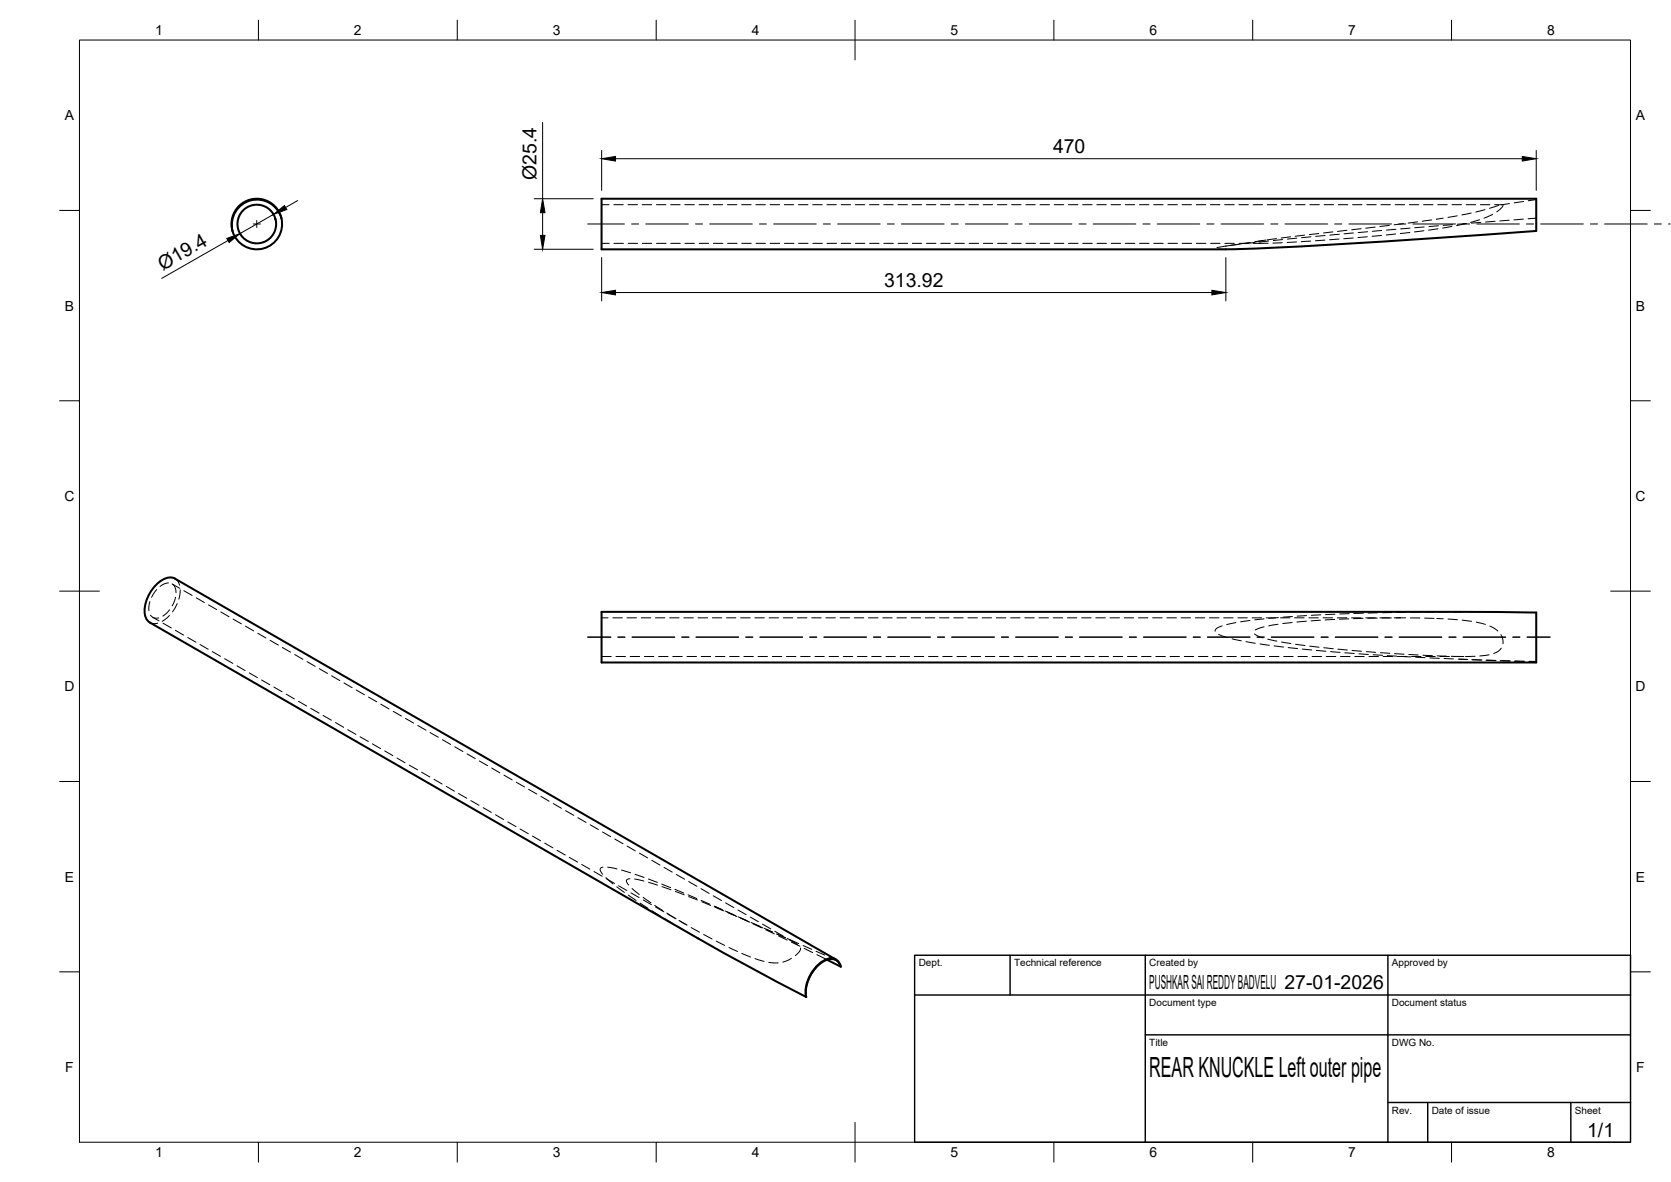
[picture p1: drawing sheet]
<svg xmlns="http://www.w3.org/2000/svg" width="420mm" height="297mm" viewBox="0 0 420 297" stroke-linecap="round" stroke-linejoin="round" font-family="sans-serif">
<!-- layer: Visible -->
<g fill="none" stroke="#000" stroke-width=".51">
<path d="M70.8 54.8a6.4 6.4 0 0 0-7.8-4.7 6.4 6.4 0 0 0-4.5 7.9M70.8 54.8a6.4 6.4 0 0 1-4.6 7.7 6.4 6.4 0 0 1-7.7-4.5M70.8 54.8a6.4 6.4 0 0 0-7.8-4.4 6.4 6.4 0 0 0-4.5 7.6M151.3 49.9h235v8.1l-22.2 1.6a1279.9 1279.9 0 0 1-55.9 3.1h-156.9zM37.7 156.4l139.3 80.3 12.3 6.8 13.4 7M37.7 156.4a3.9 3.9 0 0 1-1.2-4.3 9.4 9.4 0 0 1 5.5-6.9h1.4l.6 .2 166.2 95.7M151.3 153.8h217.2l17.8 .1v12.6h-235zM205.3 242.8a4.5 4.5 0 0 1 4.7-1.8 2.49 2.49 0 0 1 1.4 1.9 2.53 2.53 0 0 0-3.9-1.5 9.4 9.4 0 0 0-4.8 9.2 8.9 8.9 0 0 1 2.6-7.8zM208 241.2l3.4 1.7"/>
<circle cx="64.6" cy="56.3" r="4.9"/>
</g>
<!-- layer: Hidden -->
<g fill="none" stroke="#000" stroke-width=".25">
<path d="M151.3 51.4h1.8M154.3 51.4h2.4M157.9 51.4h2.4M161.5 51.4h2.4M165.1 51.4h2.3M168.6 51.4h2.4M172.2 51.4h2.4M175.8 51.4h2.4M179.3 51.4h2.4M182.9 51.4h2.4M186.5 51.4h2.4M190.1 51.4h2.3"/>
<path d="M193.6 51.4h2.4M197.2 51.4h2.4M200.8 51.4h2.4M204.3 51.4h2.4M207.9 51.4h2.4M211.5 51.4h2.4M215.1 51.4h2.3M218.6 51.4h2.4M222.2 51.4h2.4M225.8 51.4h2.4M229.3 51.4h2.4M232.9 51.4h2.4"/>
<path d="M236.5 51.4h2.4M240.1 51.4h2.3M243.6 51.4h2.4M247.2 51.4h2.4M250.8 51.4h2.4M254.4 51.4h2.3M257.9 51.4h2.4M261.5 51.4h2.4M265.1 51.4h2.4M268.6 51.4h2.4M272.2 51.4h2.4M275.8 51.4h2.4"/>
<path d="M279.4 51.4h2.3M282.9 51.4h2.4M286.5 51.4h2.4M290.1 51.4h2.4M293.6 51.4h2.4M297.2 51.4h2.4M300.8 51.4h2.4M304.4 51.4h2.3M307.9 51.4h2.4M311.5 51.4h2.4M315.1 51.4h2.4M318.6 51.4h2.4"/>
<path d="M321 60l-2.4 .3M322.2 51.4h2.4M324.5 59.5l-2.4 .3M325.8 51.4h2.4M326.1 59.8l-2.4 .3M328 59.1l-2.3 .3M329.4 51.4h2.3M329.6 59.5l-2.3 .2M331.6 58.7l-2.4 .3M332.9 51.4h2.4M333.2 59.2l-2.4 .2M335.1 58.3l-2.3 .3"/>
<path d="M336.5 51.4h2.4M336.8 58.9l-2.4 .2M338.7 57.9l-2.4 .3M340.1 51.4h2.4M340.3 59.8l-2.4 .2M340.3 58.6l-2.4 .2M342.2 57.5l-2.3 .2M343.7 51.4h2.3M343.8 59.5l-2.4 .2M343.9 58.2l-2.4 .2M345.8 57.1l-2.4 .2M347.2 51.4h2.4"/>
<path d="M347.4 59.2l-2.4 .2M347.4 57.9l-2.3 .2M349.3 56.6l-2.3 .3M350.8 51.4h2.4M350.9 58.8l-2.3 .3M351 57.6l-2.4 .2M352.9 56.2l-2.4 .3M354.4 51.4h2.3M354.5 58.4l-2.4 .3M354.5 57.3l-2.3 .2M356.4 55.8l-2.3 .3M357.9 51.4h2.4"/>
<path d="M358 58l-2.3 .3M358.1 57l-2.4 .2M360 55.3l-2.4 .3M361.5 51.4h2.4M361.6 57.5l-2.4 .3M361.7 56.7l-2.4 .2M362.9 54.8l-1.8 .3M365.1 56.9l-2.4 .4M365.1 51.4h2.4M365.2 56.5l-2.3 .1M366.4 54.2l-2.3 .4M368.6 56.2l-2.4 .5"/>
<path d="M368.7 51.4h2.4M368.8 56.2l-2.4 .2M369.9 53.5l-2.3 .5M372 55.2l-2.3 .7M372.2 51.4h2.4M372.3 55.9l-2.3 .2M373.4 52.7l-2.3 .6M375.3 53.9l-2.2 .9M375.8 51.4h1.9M375.9 55.6l-2.4 .2M376.8 51.6l-2.3 .8M377.9 51.5l-.3 .7-1.3 1"/>
<path d="M379.5 55.3l-2.4 .2M379.5 51.2l-2 .3M383 55.1l-2.3 .2M383.1 50.6l-2.4 .4M386.3 54.8l-2.1 .2M386.3 50.2l-2 .2M151.3 61.2h1.9M154.4 61.2h2.4M157.9 61.2h2.4M161.5 61.2h2.4M165.1 61.2h2.4M168.7 61.2h2.3"/>
<path d="M172.2 61.2h2.4M175.8 61.2h2.4M179.4 61.2h2.4M182.9 61.2h2.4M186.5 61.2h2.4M190.1 61.2h2.4M193.7 61.2h2.3M197.2 61.2h2.4M200.8 61.2h2.4M204.4 61.2h2.4M207.9 61.2h2.4M211.5 61.2h2.4"/>
<path d="M215.1 61.2h2.4M218.7 61.2h2.3M222.2 61.2h2.4M225.8 61.2h2.4M229.4 61.2h2.4M233 61.2h2.3M236.5 61.2h2.4M240.1 61.2h2.4M243.7 61.2h2.4M247.2 61.2h2.4M250.8 61.2h2.4M254.4 61.2h2.4"/>
<path d="M258 61.2h2.3M261.5 61.2h2.4M265.1 61.2h2.4M268.7 61.2h2.4M272.2 61.2h2.4M275.8 61.2h2.4M279.4 61.2h2.4M283 61.2h2.3M286.5 61.2h2.4M290.1 61.2h2.4M293.7 61.2h2.4M297.2 61.2h2.4"/>
<path d="M300.8 61.2h2.4M304.4 61.2h2.4M306.2 62.6l2 .1M308 61.2h2.3M308.3 61.8l-2.3 .4M310.9 61.5l-2.7 .4M311.5 61.2h2.4M311.9 61.3l-2.4 .4M314.4 60.9l-2.4 .4M315.1 61.2h1.9M315.4 60.9l-2.3 .3M317.4 60.5l-2 .4-.1 .2"/>
<path d="M318.3 60.3l-2.7 .4M318.9 61.1l-2.4 .1M319 60.6l-2.4 .2M322.4 61l-2.3 .1M322.5 60.2l-2.3 .2M326 60.8l-2.4 .1M329.6 60.6l-2.4 .1M333.1 60.3l-2.3 .2M336.7 60.1l-2.4 .1M37.7 156.4l.8 .3 1.2-.1M37.7 151.2l-.3 2.3M37.8 154.6l1 .7h1.1"/>
<path d="M38.4 155.1l1.6 .9M39.4 148.2l-1.3 1.9M41 156.6l2.1 1.2M42.4 146.5l-1.1 .2-1.1 .7M42.6 154.7l-1.8 1.5M42.7 153.2l-1.7 1.6M43.3 146.7l1.9 1.2M43.4 146.9l.6 .7 .3 1.4M44 145.4l.6 .6 .5 1.1M44.1 158.4l2.1 1.2M44.1 150.1l-.8 2.2M44.6 151.7l-1.2 2.1"/>
<path d="M45.3 148.2l-.3 2.4M46.2 148.4l2.1 1.2M49.3 150.2l2.1 1.2M52.4 152l2.1 1.2M55.5 153.8l2.1 1.2M58.6 155.6l2.1 1.2M61.7 157.4l2.1 1.1M64.8 159.1l2.1 1.2M151.3 155.3h1.6M154.1 155.3h2.4M157.6 155.3h2.4M161.2 155.3h2.4"/>
<path d="M164.8 155.3h2.4M168.4 155.3h2.4M171.9 155.3h2.4M175.5 155.3h2.4M179.1 155.3h2.4M182.7 155.3h2.3M186.2 155.3h2.4M189.8 155.3h2.4M193.4 155.3h2.3M197 155.3h2.3M200.5 155.3h2.4M204.1 155.3h2.4"/>
<path d="M207.7 155.3h2.3M211.2 155.3h2.4M214.8 155.3h2.4M218.4 155.3h2.4M222 155.3h2.3M225.5 155.3h2.4M229.1 155.3h2.4M232.7 155.3h2.4M236.2 155.3h2.4M239.8 155.3h2.4M243.4 155.3h2.4M247 155.3h2.3"/>
<path d="M250.5 155.3h2.4M254.1 155.3h2.4M257.7 155.3h2.4M261.2 155.3h2.4M264.8 155.3h2.4M268.4 155.3h2.4M272 155.3h2.3M275.5 155.3h2.4M279.1 155.3h2.4M282.7 155.3h2.4M286.3 155.3h2.3M289.8 155.3h2.4"/>
<path d="M293.4 155.3h2.4M297 155.3h2.3M300.5 155.3h2.4M304.1 155.3h2.4M306.4 159.4l2.2 .8M307.3 157.3a1.91 1.91 0 0 0-1.8 1.3M307.7 155.3h2.4M310.8 156.4l-2.4 .6M311.3 155.3h2.3M314.3 155.9l-2.4 .4M314.8 155.3h2.4M315.4 159.3l.7 .5 1.5 .5"/>
<path d="M317.8 155.5l-2.3 .3M317.8 157.5l-2.2 .8M318.4 155.3h2.4M321.4 156.9l-2.4 .4M321.4 155.2l-2.4 .2M322 155.3h2.4M324.9 156.4l-2.4 .3M325 154.9l-2.4 .2M325.5 155.3h2.4M328.5 156.1l-2.4 .2M328.5 154.7l-2.3 .1M329.1 155.3h2.4"/>
<path d="M332 155.9l-2.4 .1M332.1 154.5l-2.4 .1M332.7 155.3h2.4M335.6 155.7l-2.4 .1M335.7 154.4l-2.4 .1M336.3 155.3h2.3M339.2 155.5l-2.4 .1M339.2 154.2l-2.3 .1M339.8 155.3h2.4M342.7 155.4l-2.4 .1M342.8 154.1l-2.4 .1M343.4 155.3h2.4"/>
<path d="M346.3 155.3l-2.4 .1M346.4 154l-2.4 .1M347 155.3h2.4M349.9 155.3h-2.4M349.9 153.9l-2.3 .1M350.5 155.3h1.7M351 155.3h2.4M353.5 153.9h-2.4M354.6 155.3h2.4M357.1 153.8h-2.4M358.2 155.3l2.4 .1M360.7 153.8h-2.4"/>
<path d="M361.3 155.4l1.6 .1M364.1 155.6l2.4 .1M364.2 153.8h-2.3M365.4 153.8h1.8M367.6 155.8l2.4 .4M371.2 156.3l2.3 .6M374.6 157.3l2 1.3M377.4 159.5l.4 1.1 .1 1.2M47.2 160.2l2.1 1.2M50.3 162l2 1.2M53.4 163.8l2.1 1.1M56.5 165.5l2 1.2"/>
<path d="M59.6 167.3l2 1.2M62.7 169.1l2 1.2M65.8 170.9l2 1.2M67.9 160.9l2.1 1.2M68.9 172.7l2 1.1M71 162.7l2.1 1.2M72 174.4l2 1.2M74.1 164.5l2.1 1.2M75.1 176.2l2 1.2M77.2 166.3l2 1.2M78.1 178l2.1 1.2M80.3 168l2.1 1.2"/>
<path d="M81.2 179.8l2.1 1.2M83.4 169.8l2 1.2M86.5 171.6l2 1.2M89.6 173.4l2 1.2M92.7 175.2l2 1.2M95.8 177l2 1.2M98.9 178.8l2 1.1M151.3 165h2.4M154.9 165h2.4M158.5 165h2.3M162 165h2.4M165.6 165h2.4"/>
<path d="M169.2 165h2.4M172.7 165h2.4M176.3 165h2.4M179.9 165h2.4M183.5 165h2.3M187 165h2.4M190.6 165h2.4M194.2 165h2.4M197.7 165h2.4M201.3 165h2.4M204.9 165h2.4M208.5 165h2.3"/>
<path d="M212 165h2.4M215.6 165h2.4M219.2 165h2.4M222.8 165h2.3M226.3 165h2.4M229.9 165h2.4M233.5 165h2.4M237 165h2.4M240.6 165h2.4M244.2 165h2.4M247.8 165h2.3M251.3 165h2.4"/>
<path d="M254.9 165h2.4M258.5 165h2.4M262 165h2.4M265.6 165h2.4M269.2 165h2.4M272.8 165h2.3M276.3 165h2.4M279.9 165h2.4M283.5 165h2.4M287 165h2.4M290.6 165h2.4M294.2 165h2.4"/>
<path d="M297.8 165h2.3M301.3 165h2.4M304.9 165h2.4M308.5 165h2.4M309.8 160.5l2.3 .5M312.1 165h2.3M313.3 161.3l2.3 .4M315.6 165h2.4M316.8 161.8l2.4 .4M318.7 160.6l2.4 .5M319.2 165h2.4M320.4 162.3l2.3 .3"/>
<path d="M322.2 161.3l2.4 .4M322.8 165h2.3M323.9 162.7l2.4 .3M325.8 161.9l2.3 .3M326.3 165h2.4M327.4 163.1l2.4 .3M329.3 162.4l2.4 .3M329.9 165h2.4M331 163.5l2.4 .2M332.8 162.8l2.4 .2M333.5 165h2.4M334.6 163.8l2.4 .1"/>
<path d="M336.4 163.1l2.4 .3M337.1 165h2.3M338.1 164l2.4 .2M340 163.5l2.3 .2M340.6 165h2.4M341.7 164.3l2.4 .2M343.5 163.8l2.4 .1M344.2 165h2.4M345.2 164.5l2.4 .2M347.1 164l2.4 .2M347.8 165h2.4M348.8 164.8l2.4 .1"/>
<path d="M350.6 164.3l2.4 .1M351.3 165h2.4M352.4 165l2.4 .1M354.2 164.5l2.4 .1M354.9 165h2.4M356 165.1l2.3 .2M357.8 164.7l2.4 .1M358.5 165h2.4M359.5 165.3l2.4 .1M361.4 164.8l2.3 .1M362.1 165h2.3M363.1 165.5l2.4 .1"/>
<path d="M364.9 164.9l2.4 .1M365.6 165h2.5M366.6 165.6l2.4 .1M366.9 165.7h2M370.1 165.8l2.3 .1M370.2 165.8l2.4 .1M370.9 164.9l-2.4 .1M373.6 165.9l2.4 .1M373.8 165.9l2.4 .1M374.4 164.5l-2.3 .4M377.2 166.1h2.4M377.4 166l2.4 .1"/>
<path d="M377.5 162.9l-.9 .8-1 .5M380.8 166.2l2.4 .1M380.9 166.1l2.4 .1M384.3 166.3l2 .1M384.5 166.2h1.8M84.3 181.6l2.1 1.2M87.4 183.4l2.1 1.2M90.5 185.2l2.1 1.1M93.6 186.9l2.1 1.2M96.7 188.7l2.1 1.2M99.8 190.5l2.1 1.2M102 180.5l2 1.2"/>
<path d="M102.9 192.3l2.1 1.2M105.1 182.3l2 1.2M106 194.1l2.1 1.1M108.1 184.1l2.1 1.2M109.1 195.8l2.1 1.2M111.3 185.9l2 1.2M112.2 197.6l2.1 1.2M114.3 187.7l2.1 1.2M115.3 199.4l2.1 1.2M117.4 189.4l2.1 1.2M120.5 191.2l2.1 1.2M123.6 193l2.1 1.2"/>
<path d="M126.7 194.8l2.1 1.2M129.8 196.6l2.1 1.2M132.9 198.4l2.1 1.1M118.4 201.2l2.1 1.2M121.5 203l2 1.2M124.6 204.8l2 1.2M127.7 206.6l2.1 1.1M130.8 208.3l2 1.2M133.9 210.1l2 1.2M136 200.1l2.1 1.2M137 211.9l2 1.2M139.1 201.9l2.1 1.2"/>
<path d="M140.1 213.7l2 1.2M142.2 203.7l2.1 1.2M143.2 215.5l2 1.1M145.3 205.5l2.1 1.2M146.3 217.2l2 1.2M148.4 207.3l2.1 1.2M149.4 219l2 1.2M151.5 209.1l2 1.2M151.6 217.9a.74 .74 0 0 0-.8 .6 .74 .74 0 0 0 .5 .8l.2 .4M152.8 217.9l2.3 .5M154.6 210.8l2.1 1.2M156.3 218.7l2.3 .7"/>
<path d="M157.7 212.6l2 1.2M159.7 219.7l2.2 .8M160.8 214.4l2 1.2M163.9 216.2l2 1.2M167 218l2 1.2M170.1 219.8l2 1.1M152.4 220.6l1.8 1.5M152.4 220.8l2.1 1.2M155.1 222.8l1.9 1.5M155.5 222.6l2.1 1.2M158 224.9l2 1.4M158.4 220.8l-.4 .1a.71 .71 0 0 0-.5 .6 .71 .71 0 0 0 .4 .7l.2 .2"/>
<path d="M158.6 224.4l2.1 1.2M158.9 223.3l1.8 1.5M159.6 220.9l2.3 .5M160.9 227l2 1.2M161.7 225.5l2 1.4M161.7 226.2l2.1 1.1M163 220.9l2.3 .8M163.1 221.7l2.2 .7M163.9 228.9l2.1 1.3M164.6 227.5l2 1.3M164.8 227.9l2.1 1.2M166.4 222.2l2.2 .9"/>
<path d="M166.5 222.8l2.2 .8M167 230.8l2 1.2M167.7 229.5l2 1.2M167.9 229.7l2.1 1.2M169.7 223.5l2.2 .9M169.8 224l2.2 .9M170 232.6l2.1 1.2M170.7 231.3l2.1 1.2M171 231.5l1.6 .9M173 224.9l2.2 .9M173.1 234.4l2.5 1.5M173.2 225.3l2.2 .9"/>
<path d="M173.2 221.5l2 1.2M173.8 233.1l2.1 1.2M176.3 223.3l2 1.2M176.3 226.3l2.2 .9M176.5 226.6l2.2 .9M176.9 234.8l2.1 1.2M179.3 225.1l2.1 1.2M179.6 227.7l2.1 1M179.7 227.8l1.6 .7M179.8 228l2.2 .9M180.1 236.5l2.1 1.1M182.3 228.9l2.2 1"/>
<path d="M182.4 226.9l2.1 1.2M182.8 229.2l2.2 1M183.1 229.4l2.2 .9M183.3 238.1l2.1 1M185.5 228.7l2.1 1.2M185.6 230.4l2.2 .9M186.1 230.6l2.1 1.1M186.4 230.8l2.1 .9M186.5 239.6l2.2 .9M188.6 230.4l2.1 1.2M188.9 231.8l2.2 1M189.3 232.1l2.2 1.1"/>
<path d="M189.6 232.2l2.2 1M191.7 232.2l2.1 1.2M192.1 233.3l2.2 .9M192.6 233.7l2.1 1M192.7 233.6l1.4 .6M194.8 234l2.1 1.2M195.2 234.7l2.2 1M195.4 234.7l2.2 1M195.8 235.2l2.1 1M197.9 235.8l2 1.1M198.5 236.2l2.1 1.1M198.7 236.2l2.1 .9"/>
<path d="M199 236.8l2.1 1M201.3 238.3l-.3 .9-1 .9M201.9 237.6l2.2 1M202.2 238.3l2.1 1.1M205.2 239.1l2.2 .9M205.4 239.9l2.6 1.3M189.8 240.9l2.3 .7M193.3 241.8l2.4 .2M199 240.8l-2.2 1M208.5 240.5l1.5 .7"/>
</g>
<!-- layer: BORDER -->
<g fill="none" stroke="#000" stroke-width=".25">
<path d="M20 10.1h390v276.9h-390zM65 5.1v5M115 5.1v5M165 5.1v5M215 5.1v10M265 5.1v5M315 5.1v5M365 5.1v5M15 52.9h5M410 52.9h5M15 100.7h5M410 100.7h5"/>
<path d="M15 148.6h10M405 148.6h10M15 196.4h5M410 196.4h5M15 244.2h5M410 244.2h5M65 287v5M115 287v5M165 287v5M215 282.1v9.9M265 287v5M315 287v5"/>
<path d="M365 287v5"/>
</g>
<!-- layer: TITLEBLOCK -->
<path d="M230 240.1h180v46.9h-180zM230 250h180M254 240.1v9.9M288 240.1v46.9M349 240.1v46.9M288 260.1h122M349 277.1h61M359 277.1v9.9M395 277.1v9.9" fill="none" stroke="#000" stroke-width=".36"/>
<!-- layer: Smart Centers -->
<g fill="none" stroke="#000" stroke-width=".25">
<path d="M63.7 56.3h1.8M64.6 55.4v1.8M147.8 56.3h9.2M158.8 56.3h1.8M162.4 56.3h10.7M174.9 56.3h1.8M178.4 56.3h10.8M190.9 56.3h1.8M194.5 56.3h10.7M207 56.3h1.8M210.6 56.3h10.7M223.1 56.3h1.8"/>
<path d="M226.7 56.3h10.7M239.2 56.3h1.7M242.7 56.3h10.7M255.2 56.3h1.8M258.8 56.3h10.7M271.3 56.3h1.8M274.9 56.3h10.7M287.4 56.3h1.8M291 56.3h10.7M303.4 56.3h1.8M307 56.3h10.7M319.5 56.3h1.8"/>
<path d="M323.1 56.3h10.7M335.6 56.3h1.8M339.2 56.3h10.7M351.7 56.3h1.8M355.2 56.3h10.8M367.7 56.3h1.8M371.3 56.3h10.7M383.8 56.3h1.8M387.4 56.3h10.7M399.9 56.3h1.8M403.5 56.3h10.7M416 56.3h1.7"/>
<path d="M419.5 56.3h.5M147.8 160.1h5.8M155.4 160.1h1.7M158.9 160.1h10.8M171.4 160.1h1.8M175 160.1h10.7M187.5 160.1h1.8M191.1 160.1h10.7M203.6 160.1h1.8M207.2 160.1h10.7M219.6 160.1h1.8M223.2 160.1h10.7"/>
<path d="M235.7 160.1h1.8M239.3 160.1h10.7M251.8 160.1h1.8M255.4 160.1h10.7M267.9 160.1h1.8M271.4 160.1h10.8M284 160.1h1.7M287.5 160.1h10.7M300 160.1h1.8M303.6 160.1h10.7M316.1 160.1h1.8M319.7 160.1h10.7"/>
<path d="M332.2 160.1h1.7M335.7 160.1h10.8M348.2 160.1h1.8M351.8 160.1h10.7M364.3 160.1h1.8M367.9 160.1h10.7M380.4 160.1h1.8M384 160.1h5.8"/>
</g>
<!-- layer: FD_Dimensions -->
<g fill="none" stroke="#000" stroke-width=".25">
<path d="M136.4 30.8v19.1M151.3 37.8v10M154.8 39.9h228M386.3 37.8v10M68.8 53.9l-8.5 4.8M74.8 50.4l-3 1.7M134.3 49.9h14.9M136.4 53.5v5.6M57.3 60.4l-16.6 9.6M134.3 62.6h14.9M151.3 64.7v10.9M154.8 73.5h149.9"/>
<path d="M308.2 64.7v10.9"/>
</g>
<path d="M151.3 39.9l3.5-.6v1.2zM382.8 39.3l3.5 .6-3.5 .6zM57 59.9l3.3-1.2-2.7 2.2zM68.8 53.9l2.7-2.2 .6 .9zM135.9 59.1h1.1l-.6 3.5zM136.4 49.9l.6 3.6h-1.1zM151.3 73.5l3.5-.6v1.2zM304.7 72.9l3.5 .6-3.5 .6z" fill="#000" stroke="#000" stroke-width=".25"/>
<text font-size="7" x="289" y="270.6">REAR KNUCKLE Left outer pipe</text>
<g font-size="4.9">
<text x="264.8" y="38.4">470</text>
<text x="134.9" y="45.2" transform="rotate(-90 134.9 45.2)">Ø25.4</text>
<text x="40.9" y="68" transform="rotate(-30 40.9 68)">Ø19.4</text>
<text x="222.3" y="72.1">313.92</text>
<text x="289" y="248.5">PUSHKAR SAI REDDY BADVELU 27-01-2026</text>
<text x="399.1" y="285.7">1/1</text>
</g>
<g font-size="3.5">
<text x="39" y="8.8">1</text>
<text x="89" y="8.8">2</text>
<text x="139" y="8.8">3</text>
<text x="189" y="8.8">4</text>
<text x="239" y="8.8">5</text>
<text x="289" y="8.8">6</text>
<text x="339" y="8.8">7</text>
<text x="389" y="8.8">8</text>
<text x="16.3" y="30.2">A</text>
<text x="411.3" y="30.2">A</text>
<text x="16.3" y="78">B</text>
<text x="411.3" y="78">B</text>
<text x="16.2" y="125.9">C</text>
<text x="411.2" y="125.9">C</text>
<text x="16.2" y="173.7">D</text>
<text x="411.2" y="173.7">D</text>
<text x="16.3" y="221.6">E</text>
<text x="411.3" y="221.6">E</text>
<text x="16.4" y="269.4">F</text>
<text x="411.4" y="269.4">F</text>
<text x="39" y="290.8">1</text>
<text x="89" y="290.8">2</text>
<text x="139" y="290.8">3</text>
<text x="189" y="290.8">4</text>
<text x="239" y="290.8">5</text>
<text x="289" y="290.8">6</text>
<text x="339" y="290.8">7</text>
<text x="389" y="290.8">8</text>
</g>
<g font-size="2.5">
<text x="231" y="242.9">Dept.</text>
<text x="255" y="242.9">Technical reference</text>
<text x="289" y="242.9">Created by</text>
<text x="350" y="242.9">Approved by</text>
<text x="289" y="252.8">Document type</text>
<text x="350" y="252.8">Document status</text>
<text x="289" y="262.9">Title</text>
<text x="350" y="262.9">DWG No.</text>
<text x="350" y="279.9">Rev.</text>
<text x="360" y="279.9">Date of issue</text>
<text x="396" y="279.9">Sheet</text>
</g>
</svg>
